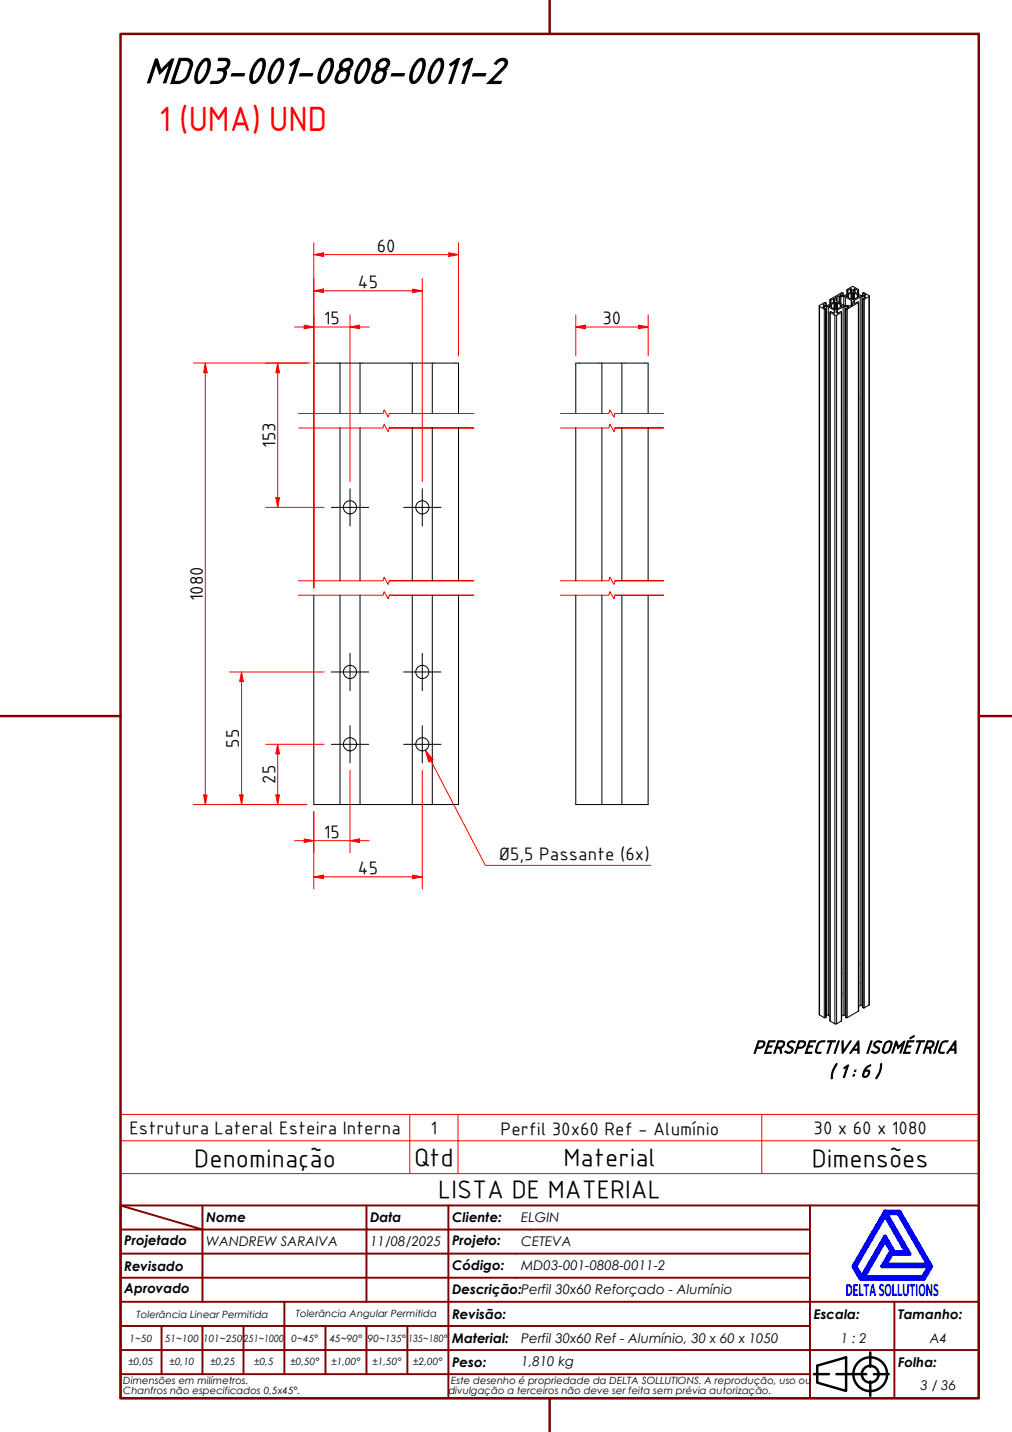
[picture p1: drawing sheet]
<svg xmlns="http://www.w3.org/2000/svg" width="210mm" height="297mm" viewBox="0 0 210 297" stroke-linecap="round" stroke-linejoin="round" font-family="sans-serif">
<!-- layer: Visible (ABNT) -->
<g fill="none" stroke="#000" stroke-width=".21">
<path d="M176.4 59.9l-.5 .3h-.2M176.4 59.9h.1M176.4 59.9v.7M176.5 59.9l.2 .1-.1 .5-1.5 .8-.8-.1M176.5 59.9v.6M177.2 59.9l-.1 .1v.5l1.5 .8 .9-.1M177.2 59.9h.2M177.2 59.9v.6M177.4 59.9l.5 .3h.1M177.4 59.9v.7M70.5 75.3v10.5M74.7 75.3v10.5"/>
<path d="M85.5 75.3v10.5M89.7 75.3v10.5M124.8 75.3v10.5M129 75.3v10.5M169.9 63.5l.1 147M170 63.6l1 .5M170 63.6v146.9M170.8 63.2v.1M170.8 63.2l.5-.3-.3-.1-1.1 .6 .1 .2M170.8 63.7l.5 .4h-.1M170.8 63.7h.1M170.9 63.6v.2"/>
<path d="M171 64.1h.2M171 64.1v147M171.2 64.1v147M171.3 64.1v146.9l-.1 .1M171.3 62.9v.5M171.5 63.6l-.7 .1M171.5 63.6l.3 .1M171.5 63.6v146.9M171.8 63.7l1.2 .6M171.8 63.7v146.9M172.1 64.8l.1 147M172.1 62.2v.9"/>
<path d="M172.1 63.4v.1M172.2 64.8l1 .6M172.2 62.2v.9M172.2 64.8v147M172.3 62.3v.7M172.4 63.3v.3M172.4 63.7l.6 .3M172.4 63.3l-.3 .1v.1l.3 .2M172.4 63.3v.4M172.9 62l-.6 .3-.1-.1M172.9 62h.1M172.9 62v.7"/>
<path d="M173 62l.2 .1-.1 .4-1.3 .8h-1M173 62v.6M173 64.3l.1 .6-.2 .1-.6-.4-.1 .2M173 64l.2 .2M173 62.9l-.6 .4M173 62.9l.2-.2h.3l.2 .2M173 64.3v.6M173 62.9v1.1M173.1 62v.4M173.2 65.4h.3M173.2 65.4v147M173.2 62.7v1.5"/>
<path d="M173.4 61.9l.2 .6 1.4 .8 1.4 .2 .5-.3M173.4 61.7v.2M173.5 62.7v1.5M173.5 65.4v147M173.7 62.9v1.1M173.7 64.3l-.2 .6 .3 .1 .6-.4 .1 .2M173.7 62.9l.6 .4M173.7 64l-.5 .2M173.7 64.3v.6M173.8 61.4h.3M173.8 61.4l-.4 .3M173.8 61.4v1.2"/>
<path d="M174.1 61.4l.1 .1M174.1 61.4v1.5M174.2 61.5h.2M174.2 61.5v1.4M174.3 61.1v.1M174.3 61.1l.6-.3h-.4l-2.3 1.3v.1M174.3 63.3l.3 .1v.1l-.3 .2M174.3 63.7l-.6 .3M174.3 63.3v.4M174.4 61.5h.6M174.4 61.5v1.5M174.5 64.8l-1 .6"/>
<path d="M174.5 64.8v147M174.6 64.8l-.1 147M174.6 63.4v.1M174.9 60.8v.5M174.9 63.7l-1.2 .6M174.9 63.7v146.9M175 61.5l.3 .1M175 61.5v1.8M175.2 63.6l-.3 .1M175.2 63.6l.7 .1M175.2 63.6v146.9M175.3 61.6l1.3 .7"/>
<path d="M175.3 61.6v1.8M175.4 64.1v146.9l.1 .1M175.5 64.1h.2M175.5 64.1v147M175.6 61.3v.2M175.7 60.1v.9M175.7 61.3v.2M175.7 60.2v-.2l1.1-.6 1.2 .6v.2M175.7 60.2v.8M175.7 64.1v147M175.7 63.6v.2M175.8 63.6v.2"/>
<path d="M175.8 60.2v.7M175.9 63.7h.1M175.9 63.7l-.5 .4h.1M175.9 61.6l.7 .4M175.9 61.2l-.3 .1 .1 .2 .2 .1M175.9 61.2v.4M176.6 62l.1 .1h.3l.2-.1M176.6 60.9l-.7 .3M176.6 62.3l.1 .2v.8M176.6 60.9h.1M176.6 60.9v1.1M176.6 62.3v1.1"/>
<path d="M176.6 60.9l.2-.2 .4 .2M176.7 60v.4M176.7 62.9h.1M176.7 60.7v1.4M176.8 62.9l.1 .1M176.8 60.7v1.4M176.8 62.9v.4M176.9 63v.2M177 60.7v1.4M177.1 60v.4M177.2 62.3l-.1 .5 .2 .1 .6-.3 .1 .2M177.2 60.9l.6 .3"/>
<path d="M177.2 60.9v1.1M177.2 62.3v.6M177.8 61.2l.3 .1v.2l-.3 .1M177.8 61.6l-.6 .4M177.8 61.2v.4M177.9 60.2v.7M178 62.8l-2.3 1.3M178 60.2v.8M178 62.8v146.9M178.1 62.7l-.1 147M178.1 60.1v.9M178.1 61.3v.2"/>
<path d="M178.4 61.6l-1.2 .7M178.4 61.6v147M178.8 61.5l-.4 .1M178.8 61.5l.7 .1M178.8 61.5v147M178.9 62v147h.1M178.9 60.8v.5M178.9 62v147M179 62.1h.3M179 62.1v146.9M179.3 62.1v146.9M179.3 61.5v.3"/>
<path d="M179.5 61.6v.1M179.5 61.7l-.6 .3 .1 .1M179.5 61.1l-.6-.3h.4l.9 .5v.2M179.5 61.1v.1M180.2 61.5l-.9 .6M180.2 61.5v147M180.3 61.4l-.1 147.1M65.1 85.8v-10.5h30v10.5M65.1 88.8v31.7M70.5 88.8v31.7M74.7 88.8v31.7M85.5 88.8v31.7"/>
<path d="M89.7 88.8v31.7M95.1 88.8v31.7M119.4 85.8v-10.5h15v10.5M119.4 88.8v31.7M124.8 88.8v31.7M129 88.8v31.7M134.4 88.8v31.7M174.6 84.5v.3M178.1 82.4v.4M65.1 123.5v43.4h30v-43.4M70.5 123.5v43.4M74.7 123.5v43.4"/>
<path d="M85.5 123.5v43.4M89.7 123.5v43.4M119.4 123.5v43.4h15v-43.4M124.8 123.5v43.4M129 123.5v43.4M178.1 199.7v.4M170 210.5l1 .6M171 211.1h.2M171.3 210.5h.2M171.5 210.5l.3 .1M171.8 210.6l.3 .2M172.2 211.8l1 .6"/>
<path d="M173.2 212.4h.3M174.5 211.8l-1 .6M174.6 201.8v.3M174.6 205.9v.3M174.9 210.6l-.3 .2M175.2 210.5l-.3 .1M175.2 210.5h.2M175.5 211.1h.2M178 209.7l-2.3 1.4M178.1 203.8v.4M178.4 208.6l-.3 .2M178.8 208.5l-.4 .1"/>
<path d="M178.8 208.5h.1M179 209h.3M180.2 208.5l-.9 .5"/>
<circle cx="72.6" cy="105.2" r="1.37"/>
<circle cx="87.6" cy="105.2" r="1.37"/>
<circle cx="72.6" cy="139.4" r="1.37"/>
<circle cx="87.6" cy="139.4" r="1.37"/>
<circle cx="72.6" cy="154.4" r="1.37"/>
<circle cx="87.6" cy="154.4" r="1.37"/>
</g>
<!-- layer: Linha Corte (ABNT) -->
<path d="M61.9 88.8h17.6l.2-.8 .8 1.5 .2-.7h17.6h-17.6M61.9 85.8h17.6l.2-.8 .8 1.5 .2-.7h17.6h-17.6M116.2 88.8h10.1l.2-.8 .9 1.5 .2-.7h10h-10M116.2 85.8h10.1l.2-.8 .9 1.5 .2-.7h10h-10M61.9 123.5h17.6l.2-.8 .8 1.5 .2-.7h17.6h-17.6M61.9 120.5h17.6l.2-.8 .8 1.5 .2-.7h17.6h-17.6M116.2 123.5h10.1l.2-.8 .9 1.5 .2-.7h10h-10M116.2 120.5h10.1l.2-.8 .9 1.5 .2-.7h10h-10" fill="none" stroke="#f00" stroke-width=".21"/>
<path d="M25 236.6h178v-5.4h-178v12.2M85 231.2v12.2M95 231.2v12.2M158 231.2v12.2M203 236.6v6.8h-178M25 243.4v6.6h178v-6.6" fill="none" stroke="#f00" stroke-width=".21"/>
<!-- layer: Borda A3/A4 (ABNT) -->
<path d="M25 7h178v283h-178zM114 0v7M0 148.5h25M203 148.5h7M114 290v7" fill="none" stroke="#800000" stroke-width=".51"/>
<path d="M183.6 257.3l1.2 2.2-1.8 3.2h9.7l-1.3 2.2h-12.2zM183.6 252.1l4.4 7.6h-2.6l-1.8-3.2-4.9 8.4-1.3-2.2zM183.6 251.3h3l6.5 11.4-1.5 2.6h-13.1l-1.5-2.6zM183.8 251.7h2.5l6.2 10.6h-8.8l1.3-2.2h3.7zM185 259.7h.2l-.1 .2z" fill="none" stroke="#00f" stroke-width=".8"/>
<!-- layer: 0 -->
<path d="M178.5 265.3h13.1" fill="none" stroke="#000" stroke-width=".21"/>
<g fill="none" stroke="#800000" stroke-width=".4">
<path d="M25 250l17 5h-17M25 250h178v40h-178zM42 255h34v5h17M42 255v15M42 250v5M76 250v5h17v5M93 250v5h75M168 250v20h-143M25 260h51v10M25 275h17M33.5 275v10M50.5 275h-8.5v10"/>
<path d="M59 270v15h-8.5M67.5 275v10h-8.5M76 275v10h8.5M84.5 275v10M93 275h-42.5v10M93 260v5h-68M93 275v10h75M93 260h75M93 275h75M168 265h-75v10M185.5 270v10h17.5M203 270h-35v10h17.5v10"/>
<path d="M25 285h25.5M25 280h143v10M67.5 285h8.5M84.5 285h8.5v5"/>
</g>
<g fill="none" stroke="#000" stroke-width=".51">
<path d="M168.8 285h3.1M169.5 283.3l6-1.8v7l-6-1.7zM173.5 285h6.2M180.5 280.5v3M180.5 286.5v3M181.3 285h3"/>
<circle cx="180.5" cy="285" r="3.5"/>
<circle cx="180.5" cy="285" r="1.75"/>
</g>
<!-- layer: Marca de centro (ISO) -->
<path d="M68.7 105.2h7.8M72.6 101.4v7.7M83.7 105.2h7.8M87.6 101.4v7.7M68.7 139.4h7.8M72.6 135.5v7.8M83.7 139.4h7.8M87.6 135.5v7.8M68.7 154.4h7.8M72.6 150.5v7.8M83.7 154.4h7.8M87.6 150.5v7.8" fill="none" stroke="#000" stroke-width=".21"/>
<path d="M57.6 164.9v2" fill="none" stroke="#f00" stroke-width=".21"/>
<path d="M57.2 164.9h.8l-.4 2z" fill="#f00"/>
<path d="M57.6 154.4v2M57.2 164.9h.8l-.4 2z" fill="none" stroke="#f00" stroke-width=".21"/>
<path d="M57.6 154.4l.4 2h-.8z" fill="#f00"/>
<path d="M55.1 154.4h12.1M57.6 154.4l.4 2h-.8zM57.6 156.4v8.5M50.1 164.9v2M55.1 166.9h8.5" fill="none" stroke="#f00" stroke-width=".21"/>
<path d="M49.7 164.9h.8l-.4 2z" fill="#f00"/>
<path d="M50.1 139.4v2M49.7 164.9h.8l-.4 2z" fill="none" stroke="#f00" stroke-width=".21"/>
<path d="M50.1 139.4l.4 2h-.8z" fill="#f00"/>
<path d="M47.6 139.4h19.6M50.1 139.4l.4 2h-.8zM50.1 141.4v23.5M42.6 164.9v2M47.6 166.9h16" fill="none" stroke="#f00" stroke-width=".21"/>
<path d="M42.2 164.9h.8l-.4 2z" fill="#f00"/>
<path d="M42.6 75.3v2M42.2 164.9h.8l-.4 2z" fill="none" stroke="#f00" stroke-width=".21"/>
<path d="M42.6 75.3l.4 2h-.8z" fill="#f00"/>
<path d="M40.1 75.3h24.2M42.6 75.3l.4 2h-.8zM42.6 77.3v87.6M57.6 75.3v2M40.1 166.9h23.5" fill="none" stroke="#f00" stroke-width=".21"/>
<path d="M57.6 75.3l.4 2h-.8z" fill="#f00"/>
<path d="M57.6 75.3l.4 2h-.8zM57.6 103.2v2" fill="none" stroke="#f00" stroke-width=".21"/>
<path d="M57.2 103.2h.8l-.4 2z" fill="#f00"/>
<path d="M55.1 75.3h8.5M57.6 77.3v25.9M63.1 67.8h2M55.1 105.2h12.1M57.2 103.2h.8l-.4 2z" fill="none" stroke="#f00" stroke-width=".21"/>
<path d="M63.1 67.4l2 .4-2 .4z" fill="#f00"/>
<path d="M63.1 67.4l2 .4-2 .4zM72.6 67.8h2" fill="none" stroke="#f00" stroke-width=".21"/>
<path d="M72.6 67.8l2-.4v.8z" fill="#f00"/>
<path d="M61.1 67.8h2M65.1 67.8h7.5M65.1 65.3v56.7M65.1 60.3h2M72.6 67.8l2-.4v.8zM72.6 65.3v34.6M74.6 67.8h2" fill="none" stroke="#f00" stroke-width=".21"/>
<path d="M65.1 60.3l2-.3v.7z" fill="#f00"/>
<path d="M65.1 60.3l2-.3v.7zM85.6 60.3h2" fill="none" stroke="#f00" stroke-width=".21"/>
<path d="M85.6 60l2 .3-2 .4z" fill="#f00"/>
<path d="M65.1 57.8v64.2M65.1 52.8h2M85.6 60l2 .3-2 .4zM87.6 57.8v42.1M67.1 60.3h18.5" fill="none" stroke="#f00" stroke-width=".21"/>
<path d="M65.1 52.8l2-.4v.8z" fill="#f00"/>
<path d="M65.1 52.8l2-.4v.8zM93.1 52.8h2" fill="none" stroke="#f00" stroke-width=".21"/>
<path d="M93.1 52.4l2 .4-2 .4z" fill="#f00"/>
<path d="M65.1 50.3v71.7M67.1 52.8h26M93.1 52.4l2 .4-2 .4zM95.1 50.3v23.5M63.1 174.4h2" fill="none" stroke="#f00" stroke-width=".21"/>
<path d="M63.1 174l2 .4-2 .4z" fill="#f00"/>
<path d="M63.1 174l2 .4-2 .4zM72.6 174.4h2" fill="none" stroke="#f00" stroke-width=".21"/>
<path d="M72.6 174.4l2-.4v.8z" fill="#f00"/>
<path d="M72.6 159.8v17.1M61.1 174.4h2M65.1 174.4h7.5M65.1 168.4v8.5M72.6 174.4l2-.4v.8zM74.6 174.4h2M65.1 181.9h2" fill="none" stroke="#f00" stroke-width=".21"/>
<path d="M65.1 181.9l2-.4v.8z" fill="#f00"/>
<path d="M65.1 181.9l2-.4v.8zM85.6 181.9h2" fill="none" stroke="#f00" stroke-width=".21"/>
<path d="M85.6 181.5l2 .4-2 .4z" fill="#f00"/>
<path d="M119.4 67.8h2M87.6 159.8v24.6M65.1 168.4v16M67.1 181.9h18.5M85.6 181.5l2 .4-2 .4z" fill="none" stroke="#f00" stroke-width=".21"/>
<path d="M119.4 67.8l2-.4v.8z" fill="#f00"/>
<path d="M119.4 67.8l2-.4v.8zM132.4 67.8h2" fill="none" stroke="#f00" stroke-width=".21"/>
<path d="M132.4 67.4l2 .4-2 .4z" fill="#f00"/>
<path d="M119.4 65.3v8.5M121.4 67.8h11M132.4 67.4l2 .4-2 .4zM134.4 65.3v8.5" fill="none" stroke="#f00" stroke-width=".21"/>
<path d="M88.2 155.6l1.2 2.2" fill="none" stroke="#f00" stroke-width=".21"/>
<path d="M88.2 155.6l1.6 2-.9 .5z" fill="#f00"/>
<path d="M88.2 155.6l1.6 2-.9 .5zM89.4 157.8l11.3 21.7h34.3" fill="none" stroke="#f00" stroke-width=".21"/>
<text font-size="8.1" x="30" y="17.2">MD03-001-0808-0011-2</text>
<text font-size="7" fill="#f00" x="32.9" y="27.2">1 (UMA) UND</text>
<g font-size="5.4">
<text x="40.3" y="242">Denominação</text>
<text x="85.9" y="241.8">Qtd</text>
<text x="116.9" y="241.8">Material</text>
<text x="168.4" y="242">Dimensões</text>
<text x="90.9" y="248.5">LISTA DE MATERIAL</text>
</g>
<g font-size="4">
<text x="156.1" y="218.4">PERSPECTIVA ISOMÉTRICA</text>
<text x="171.9" y="223.4">( 1 : 6 )</text>
</g>
<g font-size="3.9">
<text x="78.1" y="52.3">60</text>
<text x="74.2" y="59.8">45</text>
<text x="67.2" y="67.3">15</text>
<text x="124.9" y="67.3">30</text>
<text x="57" y="92.9" transform="rotate(-90 57 92.9)">153</text>
<text x="42" y="124.8" transform="rotate(-90 42 124.8)">1080</text>
<text x="49.5" y="155.1" transform="rotate(-90 49.5 155.1)">55</text>
<text x="57" y="162.6" transform="rotate(-90 57 162.6)">25</text>
<text x="67.2" y="173.8">15</text>
<text x="103.6" y="178.4">Ø5,5 Passante (6x)</text>
<text x="74.3" y="181.3">45</text>
<text x="26.9" y="235.2">Estrutura Lateral Esteira Interna</text>
<text x="89.3" y="235.2">1</text>
<text x="103.8" y="235.3">Perfil 30x60 Ref - Alumínio</text>
<text x="168.7" y="235.2">30 x 60 x 1080</text>
</g>
<text font-size="3.9" fill="#00f" x="175.4" y="268.8">DELTASOLLUTIONS</text>
<g font-size="2.8">
<text x="42.8" y="253.5">Nome</text>
<text x="76.8" y="253.5">Data</text>
<text x="93.8" y="253.6">Cliente:</text>
<text x="108.1" y="253.5">ELGIN</text>
<text x="25.8" y="263.6">Revisado</text>
<text x="25.8" y="258.3">Projetado</text>
<text x="42.8" y="258.5">WANDREW SARAIVA</text>
<text x="76.8" y="258.4">11/08/2025</text>
<text x="93.8" y="263.4">Código:</text>
<text x="93.8" y="258.3">Projeto:</text>
<text x="108.1" y="263.5">MD03-001-0808-0011-2</text>
<text x="108.1" y="258.5">CETEVA</text>
<text x="25.8" y="268.3">Aprovado</text>
<text x="93.8" y="268.3">Descrição:Perfil 30x60 Reforçado - Alumínio</text>
<text x="93.8" y="273.6">Revisão:</text>
<text x="168.8" y="273.5">Escala:</text>
<text x="186.3" y="273.5">Tamanho:</text>
<text x="93.8" y="278.6">Material:</text>
<text x="108.1" y="278.5">Perfil 30x60 Ref - Alumínio, 30 x 60 x 1050</text>
<text x="174.4" y="278.5">1 : 2</text>
<text x="192.8" y="278.6">A4</text>
<text x="93.8" y="283.5">Peso:</text>
<text x="108.1" y="283.3">1,810 kg</text>
<text x="186.3" y="283.5">Folha:</text>
<text x="190.9" y="288.4">3 / 36</text>
</g>
<g font-size="2.1">
<text x="28.3" y="273.3">Tolerância Linear Permitida</text>
<text x="61.4" y="273.1">Tolerância Angular Permitida</text>
<text x="26.9" y="278.3">1~50</text>
<text x="34.2" y="278.3">51~100</text>
<text x="42.1" y="278.3">101~250</text>
<text x="50.5" y="278.3">251~1000</text>
<text x="60.5" y="278.3">0~45°</text>
<text x="68.4" y="278.3">45~90°</text>
<text x="76.3" y="278.3">90~135°</text>
<text x="84.7" y="278.3">135~180°</text>
<text x="25.6" y="287.1">Dimensões em milímetros.</text>
<text x="26.6" y="283.2">±0,05</text>
<text x="35.2" y="283.2">±0,10</text>
<text x="43.6" y="283.2">±0,25</text>
<text x="52.7" y="283.2">±0,5</text>
<text x="60.2" y="283.2">±0,50°</text>
<text x="68.7" y="283.2">±1,00°</text>
<text x="77.2" y="283.2">±1,50°</text>
<text x="85.7" y="283.2">±2,00°</text>
<text x="93.6" y="287.1">Este desenho é propriedade da DELTA SOLLUTIONS. A reprodução, uso ou</text>
<text x="25.6" y="289.2">Chanfros não especificados 0,5x45°.</text>
<text x="93" y="289.2">divulgação a terceiros não deve ser feita sem prévia autorização.</text>
</g>
</svg>
